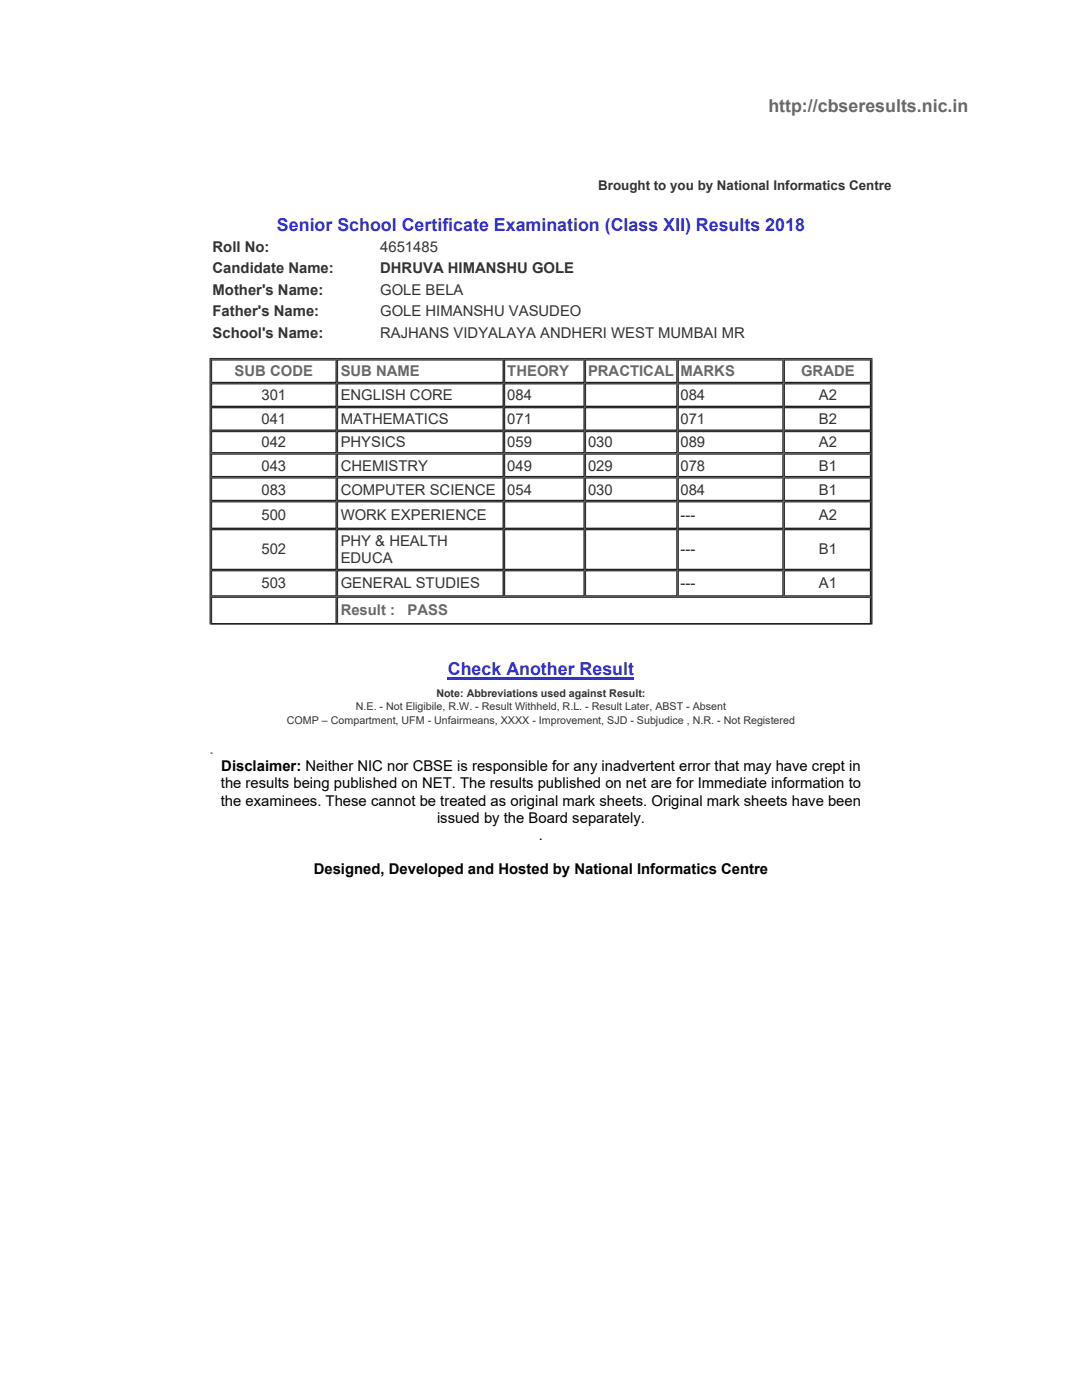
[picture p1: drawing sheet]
<svg xmlns="http://www.w3.org/2000/svg" width="216mm" height="279mm" viewBox="0 0 216 279" stroke-linecap="round" stroke-linejoin="round" font-family="sans-serif">
<path d="M41.8 71.4h132.3l-.3 .3h-131.7zM41.8 71.4l.3 .3v52.7l-.3 .2z" fill="#303030"/>
<path d="M174.1 71.4v53.2l-.3-.2v-52.7zM41.8 124.6l.3-.2h131.7l.3 .2z" fill="#202020"/>
<path d="M42.1 71.7h25.1l-.3 .3h-24.6zM42.1 71.7l.2 .3v4.2l-.2 .3z" fill="#303030"/>
<path d="M66.9 72l.3-.3v4.8l-.3-.3zM42.1 76.5l.2-.3h24.6l.3 .3z" fill="#202020"/>
<path d="M67.2 71.7h33.3l-.2 .3h-32.8zM67.2 71.7l.3 .3v4.2l-.3 .3z" fill="#303030"/>
<path d="M100.3 72l.2-.3v4.8l-.2-.3zM67.5 76.2h32.8l.2 .3h-33.3z" fill="#202020"/>
<path d="M100.5 71.7h16.2l-.3 .3h-15.6zM100.5 71.7l.3 .3v4.2l-.3 .3z" fill="#303030"/>
<path d="M116.4 72l.3-.3v4.8l-.3-.3zM100.5 76.5l.3-.3h15.6l.3 .3z" fill="#202020"/>
<path d="M116.7 71.7h18.5l-.3 .3h-18zM116.7 71.7l.2 .3v4.2l-.2 .3z" fill="#303030"/>
<path d="M135.2 71.7v4.8l-.3-.3v-4.2zM116.7 76.5l.2-.3h18l.3 .3z" fill="#202020"/>
<path d="M135.2 71.7h21.2l-.3 .3h-20.6zM135.2 71.7l.3 .3v4.2l-.3 .3z" fill="#303030"/>
<path d="M156.4 71.7v4.8l-.3-.3v-4.2zM135.2 76.5l.3-.3h20.6l.3 .3z" fill="#202020"/>
<path d="M156.4 71.7h17.4l-.2 .3h-17zM156.4 71.7l.2 .3v4.2l-.2 .3z" fill="#303030"/>
<path d="M173.6 72l.2-.3v4.8l-.2-.3zM156.4 76.5l.2-.3h17l.2 .3z" fill="#202020"/>
<path d="M42.1 76.5h25.1l-.3 .2h-24.6zM42.1 76.5l.2 .2v4.3l-.2 .2z" fill="#303030"/>
<path d="M66.9 76.7l.3-.2v4.7l-.3-.2zM42.1 81.2l.2-.2h24.6l.3 .2z" fill="#202020"/>
<path d="M67.2 76.5h33.3l-.2 .2h-32.8zM67.2 76.5l.3 .2v4.3l-.3 .2z" fill="#303030"/>
<path d="M100.5 76.5v4.7l-.2-.2v-4.3zM67.5 81h32.8l.2 .2h-33.3z" fill="#202020"/>
<path d="M100.5 76.5h16.2l-.3 .2h-15.6zM100.5 76.5l.3 .2v4.3l-.3 .2z" fill="#303030"/>
<path d="M116.4 76.7l.3-.2v4.7l-.3-.2zM100.8 81h15.6l.3 .2h-16.2z" fill="#202020"/>
<path d="M116.7 76.5h18.5l-.3 .2h-18zM116.7 76.5l.2 .2v4.3l-.2 .2z" fill="#303030"/>
<path d="M135.2 76.5v4.7l-.3-.2v-4.3zM116.9 81h18l.3 .2h-18.5z" fill="#202020"/>
<path d="M135.2 76.5h21.2l-.3 .2h-20.6zM135.2 76.5l.3 .2v4.3l-.3 .2z" fill="#303030"/>
<path d="M156.4 76.5v4.7l-.3-.2v-4.3zM135.2 81.2l.3-.2h20.6l.3 .2z" fill="#202020"/>
<path d="M156.4 76.5h17.4l-.2 .2h-17zM156.4 76.5l.2 .2v4.3l-.2 .2z" fill="#303030"/>
<path d="M173.6 76.7l.2-.2v4.7l-.2-.2zM156.4 81.2l.2-.2h17l.2 .2z" fill="#202020"/>
<path d="M42.1 81.2h25.1l-.3 .3h-24.6zM42.1 81.2l.2 .3v4.2l-.2 .3z" fill="#303030"/>
<path d="M66.9 81.5l.3-.3v4.8l-.3-.3zM42.1 86l.2-.3h24.6l.3 .3z" fill="#202020"/>
<path d="M67.2 81.2h33.3l-.2 .3h-32.8zM67.2 81.2l.3 .3v4.2l-.3 .3z" fill="#303030"/>
<path d="M100.3 81.5l.2-.3v4.8l-.2-.3zM67.5 85.7h32.8l.2 .3h-33.3z" fill="#202020"/>
<path d="M100.5 81.2h16.2l-.3 .3h-15.6zM100.5 81.2l.3 .3v4.2l-.3 .3z" fill="#303030"/>
<path d="M116.4 81.5l.3-.3v4.8l-.3-.3zM100.5 86l.3-.3h15.6l.3 .3z" fill="#202020"/>
<path d="M116.7 81.2h18.5l-.3 .3h-18zM116.7 81.2l.2 .3v4.2l-.2 .3z" fill="#303030"/>
<path d="M135.2 81.2v4.8l-.3-.3v-4.2zM116.7 86l.2-.3h18l.3 .3z" fill="#202020"/>
<path d="M135.2 81.2h21.2l-.3 .3h-20.6zM135.2 81.2l.3 .3v4.2l-.3 .3z" fill="#303030"/>
<path d="M156.4 81.2v4.8l-.3-.3v-4.2zM135.2 86l.3-.3h20.6l.3 .3z" fill="#202020"/>
<path d="M156.4 81.2h17.4l-.2 .3h-17zM156.4 81.2l.2 .3v4.2l-.2 .3z" fill="#303030"/>
<path d="M173.6 81.5l.2-.3v4.8l-.2-.3zM156.4 86l.2-.3h17l.2 .3z" fill="#202020"/>
<path d="M42.1 86h25.1l-.3 .3h-24.6zM42.1 86l.2 .3v3.9l-.2 .3z" fill="#303030"/>
<path d="M67.2 86v4.5l-.3-.3v-3.9zM42.1 90.5l.2-.3h24.6l.3 .3z" fill="#202020"/>
<path d="M67.2 86h33.3l-.2 .3h-32.8zM67.2 86l.3 .3v3.9l-.3 .3z" fill="#303030"/>
<path d="M100.5 86v4.5l-.2-.3v-3.9zM67.5 90.2h32.8l.2 .3h-33.3z" fill="#202020"/>
<path d="M100.5 86h16.2l-.3 .3h-15.6zM100.5 86l.3 .3v3.9l-.3 .3z" fill="#303030"/>
<path d="M116.7 86v4.5l-.3-.3v-3.9zM100.8 90.2h15.6l.3 .3h-16.2z" fill="#202020"/>
<path d="M116.7 86h18.5l-.3 .3h-18zM116.7 86l.2 .3v3.9l-.2 .3z" fill="#303030"/>
<path d="M135.2 86v4.5l-.3-.3v-3.9zM116.9 90.2h18l.3 .3h-18.5z" fill="#202020"/>
<path d="M135.2 86h21.2l-.3 .3h-20.6zM135.2 86l.3 .3v3.9l-.3 .3z" fill="#303030"/>
<path d="M156.4 86v4.5l-.3-.3v-3.9zM135.2 90.5l.3-.3h20.6l.3 .3z" fill="#202020"/>
<path d="M156.4 86h17.4l-.2 .3h-17zM156.4 86l.2 .3v3.9l-.2 .3z" fill="#303030"/>
<path d="M173.6 86.3l.2-.3v4.5l-.2-.3zM156.4 90.5l.2-.3h17l.2 .3z" fill="#202020"/>
<path d="M42.1 90.5h25.1l-.3 .3h-24.6zM42.1 90.5l.2 .3v4.2l-.2 .2z" fill="#303030"/>
<path d="M66.9 90.8l.3-.3v4.7l-.3-.2zM42.1 95.2l.2-.2h24.6l.3 .2z" fill="#202020"/>
<path d="M67.2 90.5h33.3l-.2 .3h-32.8zM67.2 90.5l.3 .3v4.2l-.3 .2z" fill="#303030"/>
<path d="M100.3 90.8l.2-.3v4.7l-.2-.2zM67.5 95h32.8l.2 .2h-33.3z" fill="#202020"/>
<path d="M100.5 90.5h16.2l-.3 .3h-15.6zM100.5 90.5l.3 .3v4.2l-.3 .2z" fill="#303030"/>
<path d="M116.4 90.8l.3-.3v4.7l-.3-.2zM100.5 95.2l.3-.2h15.6l.3 .2z" fill="#202020"/>
<path d="M116.7 90.5h18.5l-.3 .3h-18zM116.7 90.5l.2 .3v4.2l-.2 .2z" fill="#303030"/>
<path d="M135.2 90.5v4.7l-.3-.2v-4.2zM116.7 95.2l.2-.2h18l.3 .2z" fill="#202020"/>
<path d="M135.2 90.5h21.2l-.3 .3h-20.6zM135.2 90.5l.3 .3v4.2l-.3 .2z" fill="#303030"/>
<path d="M156.4 90.5v4.7l-.3-.2v-4.2zM135.2 95.2l.3-.2h20.6l.3 .2z" fill="#202020"/>
<path d="M156.4 90.5h17.4l-.2 .3h-17zM156.4 90.5l.2 .3v4.2l-.2 .2z" fill="#303030"/>
<path d="M173.6 90.8l.2-.3v4.7l-.2-.2zM156.4 95.2l.2-.2h17l.2 .2z" fill="#202020"/>
<path d="M42.1 95.2h25.1l-.3 .3h-24.6zM42.1 95.2l.2 .3v4.2l-.2 .3z" fill="#303030"/>
<path d="M67.2 95.2v4.8l-.3-.3v-4.2zM42.3 99.7h24.6l.3 .3h-25.1z" fill="#202020"/>
<path d="M67.2 95.2h33.3l-.2 .3h-32.8zM67.2 95.2l.3 .3v4.2l-.3 .3z" fill="#303030"/>
<path d="M100.5 95.2v4.8l-.2-.3v-4.2zM67.5 99.7h32.8l.2 .3h-33.3z" fill="#202020"/>
<path d="M100.5 95.2h16.2l-.3 .3h-15.6zM100.5 95.2l.3 .3v4.2l-.3 .3z" fill="#303030"/>
<path d="M116.7 95.2v4.8l-.3-.3v-4.2zM100.8 99.7h15.6l.3 .3h-16.2z" fill="#202020"/>
<path d="M116.7 95.2h18.5l-.3 .3h-18zM116.7 95.2l.2 .3v4.2l-.2 .3z" fill="#303030"/>
<path d="M135.2 95.2v4.8l-.3-.3v-4.2zM116.9 99.7h18l.3 .3h-18.5z" fill="#202020"/>
<path d="M135.2 95.2h21.2l-.3 .3h-20.6zM135.2 95.2l.3 .3v4.2l-.3 .3z" fill="#303030"/>
<path d="M156.4 95.2v4.8l-.3-.3v-4.2zM135.5 99.7h20.6l.3 .3h-21.2z" fill="#202020"/>
<path d="M156.4 95.2h17.4l-.2 .3h-17zM156.4 95.2l.2 .3v4.2l-.2 .3z" fill="#303030"/>
<path d="M173.6 95.5l.2-.3v4.8l-.2-.3zM156.6 99.7h17l.2 .3h-17.4z" fill="#202020"/>
<path d="M42.1 100h25.1l-.3 .3h-24.6zM42.1 100l.2 .3v5l-.2 .3z" fill="#303030"/>
<path d="M66.9 100.3l.3-.3v5.6l-.3-.3zM42.3 105.3h24.6l.3 .3h-25.1z" fill="#202020"/>
<path d="M67.2 100h33.3l-.2 .3h-32.8zM67.2 100l.3 .3v5l-.3 .3z" fill="#303030"/>
<path d="M100.3 100.3l.2-.3v5.6l-.2-.3zM67.5 105.3h32.8l.2 .3h-33.3z" fill="#202020"/>
<path d="M100.5 100h16.2l-.3 .3h-15.6zM100.5 100l.3 .3v5l-.3 .3z" fill="#303030"/>
<path d="M116.4 100.3l.3-.3v5.6l-.3-.3zM100.8 105.3h15.6l.3 .3h-16.2z" fill="#202020"/>
<path d="M116.7 100h18.5l-.3 .3h-18zM116.7 100l.2 .3v5l-.2 .3z" fill="#303030"/>
<path d="M135.2 100v5.6l-.3-.3v-5zM116.9 105.3h18l.3 .3h-18.5z" fill="#202020"/>
<path d="M135.2 100h21.2l-.3 .3h-20.6zM135.2 100l.3 .3v5l-.3 .3z" fill="#303030"/>
<path d="M156.4 100v5.6l-.3-.3v-5zM135.5 105.3h20.6l.3 .3h-21.2z" fill="#202020"/>
<path d="M156.4 100h17.4l-.2 .3h-17zM156.4 100l.2 .3v5l-.2 .3z" fill="#303030"/>
<path d="M173.6 100.3l.2-.3v5.6l-.2-.3zM156.6 105.3h17l.2 .3h-17.4z" fill="#202020"/>
<path d="M42.1 105.6h25.1l-.3 .2h-24.6zM42.1 105.6l.2 .2v7.7l-.2 .3z" fill="#303030"/>
<path d="M66.9 105.8l.3-.2v8.2l-.3-.3zM42.1 113.8l.2-.3h24.6l.3 .3z" fill="#202020"/>
<path d="M67.2 105.6h33.3l-.2 .2h-32.8zM67.2 105.6l.3 .2v7.7l-.3 .3z" fill="#303030"/>
<path d="M100.3 105.8l.2-.2v8.2l-.2-.3zM67.5 113.5h32.8l.2 .3h-33.3z" fill="#202020"/>
<path d="M100.5 105.6h16.2l-.3 .2h-15.6zM100.5 105.6l.3 .2v7.7l-.3 .3z" fill="#303030"/>
<path d="M116.4 105.8l.3-.2v8.2l-.3-.3zM100.5 113.8l.3-.3h15.6l.3 .3z" fill="#202020"/>
<path d="M116.7 105.6h18.5l-.3 .2h-18zM116.7 105.6l.2 .2v7.7l-.2 .3z" fill="#303030"/>
<path d="M135.2 105.6v8.2l-.3-.3v-7.7zM116.7 113.8l.2-.3h18l.3 .3z" fill="#202020"/>
<path d="M135.2 105.6h21.2l-.3 .2h-20.6zM135.2 105.6l.3 .2v7.7l-.3 .3z" fill="#303030"/>
<path d="M156.4 105.6v8.2l-.3-.3v-7.7zM135.2 113.8l.3-.3h20.6l.3 .3z" fill="#202020"/>
<path d="M156.4 105.6h17.4l-.2 .2h-17zM156.4 105.6l.2 .2v7.7l-.2 .3z" fill="#303030"/>
<path d="M173.6 105.8l.2-.2v8.2l-.2-.3zM156.4 113.8l.2-.3h17l.2 .3z" fill="#202020"/>
<path d="M42.1 113.8h25.1l-.3 .2h-24.6zM42.1 113.8l.2 .2v4.8l-.2 .3z" fill="#303030"/>
<path d="M67.2 113.8v5.3l-.3-.3v-4.8zM42.1 119.1l.2-.3h24.6l.3 .3z" fill="#202020"/>
<path d="M67.2 113.8h33.3l-.2 .2h-32.8zM67.2 113.8l.3 .2v4.8l-.3 .3z" fill="#303030"/>
<path d="M100.5 113.8v5.3l-.2-.3v-4.8zM67.5 118.8h32.8l.2 .3h-33.3z" fill="#202020"/>
<path d="M100.5 113.8h16.2l-.3 .2h-15.6zM100.5 113.8l.3 .2v4.8l-.3 .3z" fill="#303030"/>
<path d="M116.7 113.8v5.3l-.3-.3v-4.8zM100.5 119.1l.3-.3h15.6l.3 .3z" fill="#202020"/>
<path d="M116.7 113.8h18.5l-.3 .2h-18zM116.7 113.8l.2 .2v4.8l-.2 .3z" fill="#303030"/>
<path d="M135.2 113.8v5.3l-.3-.3v-4.8zM116.7 119.1l.2-.3h18l.3 .3z" fill="#202020"/>
<path d="M135.2 113.8h21.2l-.3 .2h-20.6zM135.2 113.8l.3 .2v4.8l-.3 .3z" fill="#303030"/>
<path d="M156.4 113.8v5.3l-.3-.3v-4.8zM135.2 119.1l.3-.3h20.6l.3 .3z" fill="#202020"/>
<path d="M156.4 113.8h17.4l-.2 .2h-17zM156.4 113.8l.2 .2v4.8l-.2 .3z" fill="#303030"/>
<path d="M173.6 114l.2-.2v5.3l-.2-.3zM156.4 119.1l.2-.3h17l.2 .3z" fill="#202020"/>
<path d="M42.1 119.1h25.1l-.3 .2h-24.6zM42.1 119.1l.2 .2v5.1l-.2 .2z" fill="#303030"/>
<path d="M66.9 119.3l.3-.2v5.5l-.3-.2zM42.1 124.6l.2-.2h24.6l.3 .2z" fill="#202020"/>
<path d="M67.2 119.1h106.6l-.2 .2h-106.1zM67.2 119.1l.3 .2v5.1l-.3 .2z" fill="#303030"/>
<path d="M173.6 119.3l.2-.2v5.5l-.2-.2zM67.5 124.4h106.1l.2 .2h-106.6z" fill="#202020"/>
<path d="M89.4 135.4h37.1" fill="none" stroke="#33c" stroke-width=".44"/>
<g font-size="3.6" fill="#6c6866">
<text x="153.3" y="22.4">http://cbseresults.nic.in</text>
<text x="41.8" y="150.4">.</text>
</g>
<g font-size="3.6" fill="#33c">
<text x="55.3" y="46">Senior School Certificate Examination (Class XII) Results 2018</text>
<text x="89.4" y="134.8">Check Another Result</text>
</g>
<g font-size="3" fill="#333">
<text x="42.4" y="50.2">Roll No:</text>
<text x="75.9" y="50.2">4651485</text>
<text x="42.4" y="54.5">Candidate Name:</text>
<text x="42.4" y="58.8">Mother's Name:</text>
<text x="75.9" y="54.5">DHRUVA HIMANSHU GOLE</text>
<text x="75.9" y="58.8">GOLE BELA</text>
<text x="42.4" y="63.1">Father's Name:</text>
<text x="75.9" y="63.1">GOLE HIMANSHU VASUDEO</text>
<text x="42.4" y="67.4">School's Name:</text>
<text x="75.9" y="67.4">RAJHANS VIDYALAYA ANDHERI WEST MUMBAI MR</text>
<text x="52.2" y="79.8">301</text>
<text x="68" y="79.8">ENGLISH CORE</text>
<text x="101.2" y="79.8">084</text>
<text x="135.8" y="79.8">084</text>
<text x="163.4" y="79.8">A2</text>
<text x="52.2" y="84.5">041</text>
<text x="52.2" y="89.3">042</text>
<text x="68" y="84.5">MATHEMATICS</text>
<text x="68" y="89.3">PHYSICS</text>
<text x="101.2" y="84.5">071</text>
<text x="101.2" y="89.3">059</text>
<text x="117.3" y="89.3">030</text>
<text x="135.8" y="84.5">071</text>
<text x="135.8" y="89.3">089</text>
<text x="163.4" y="84.5">B2</text>
<text x="163.4" y="89.3">A2</text>
<text x="52.2" y="94">043</text>
<text x="68" y="94">CHEMISTRY</text>
<text x="101.2" y="94">049</text>
<text x="117.3" y="94">029</text>
<text x="135.8" y="94">078</text>
<text x="163.4" y="94">B1</text>
<text x="52.2" y="98.7">083</text>
<text x="68" y="98.7">COMPUTER SCIENCE</text>
<text x="101.2" y="98.7">054</text>
<text x="117.3" y="98.7">030</text>
<text x="135.8" y="98.7">084</text>
<text x="163.4" y="98.7">B1</text>
<text x="52.2" y="103.8">500</text>
<text x="68" y="103.8">WORK EXPERIENCE</text>
<text x="135.8" y="103.8">---</text>
<text x="163.4" y="103.8">A2</text>
<text x="52.2" y="110.6">502</text>
<text x="68" y="108.9">PHY &amp; HEALTH</text>
<text x="68" y="112.3">EDUCA</text>
<text x="135.8" y="110.6">---</text>
<text x="163.4" y="110.6">B1</text>
<text x="52.2" y="117.4">503</text>
<text x="68" y="117.4">GENERAL STUDIES</text>
<text x="135.8" y="117.4">---</text>
<text x="163.4" y="117.4">A1</text>
</g>
<g font-size="3" fill="#6c6866">
<text x="46.8" y="75">SUB CODE</text>
<text x="68" y="75">SUB NAME</text>
<text x="101.2" y="75">THEORY</text>
<text x="117.3" y="75">PRACTICAL</text>
<text x="135.8" y="75">MARKS</text>
<text x="159.9" y="75">GRADE</text>
<text x="68" y="122.8">Result :</text>
<text x="81.3" y="122.8">PASS</text>
</g>
<g font-size="3">
<text x="44.2" y="154">Disclaimer: Neither NIC nor CBSE is responsible for any inadvertent error that may have crept in</text>
<text x="44.1" y="160.8">the examinees. These cannot be treated as original mark sheets. Original mark sheets have been</text>
<text x="44.1" y="157.4">the results being published on NET. The results published on net are for Immediate information to</text>
<text x="87.2" y="164.2">issued by the Board separately.</text>
<text x="107.5" y="167.6">.</text>
<text x="62.6" y="174.4">Designed, Developed and Hosted by National Informatics Centre</text>
</g>
<text font-size="2.7" fill="#333" x="119.4" y="38">Brought to you by National Informatics Centre</text>
<g font-size="2.1" fill="#333">
<text x="71" y="141.7">N.E. - Not Eligibile, R.W. - Result Withheld, R.L. - Result Later, ABST - Absent</text>
<text x="87.1" y="139.1">Note: Abbreviations used against Result:</text>
<text x="57.2" y="144.4">COMP – Compartment, UFM - Unfairmeans, XXXX - Improvement, SJD - Subjudice , N.R. - Not Registered</text>
</g>
</svg>
